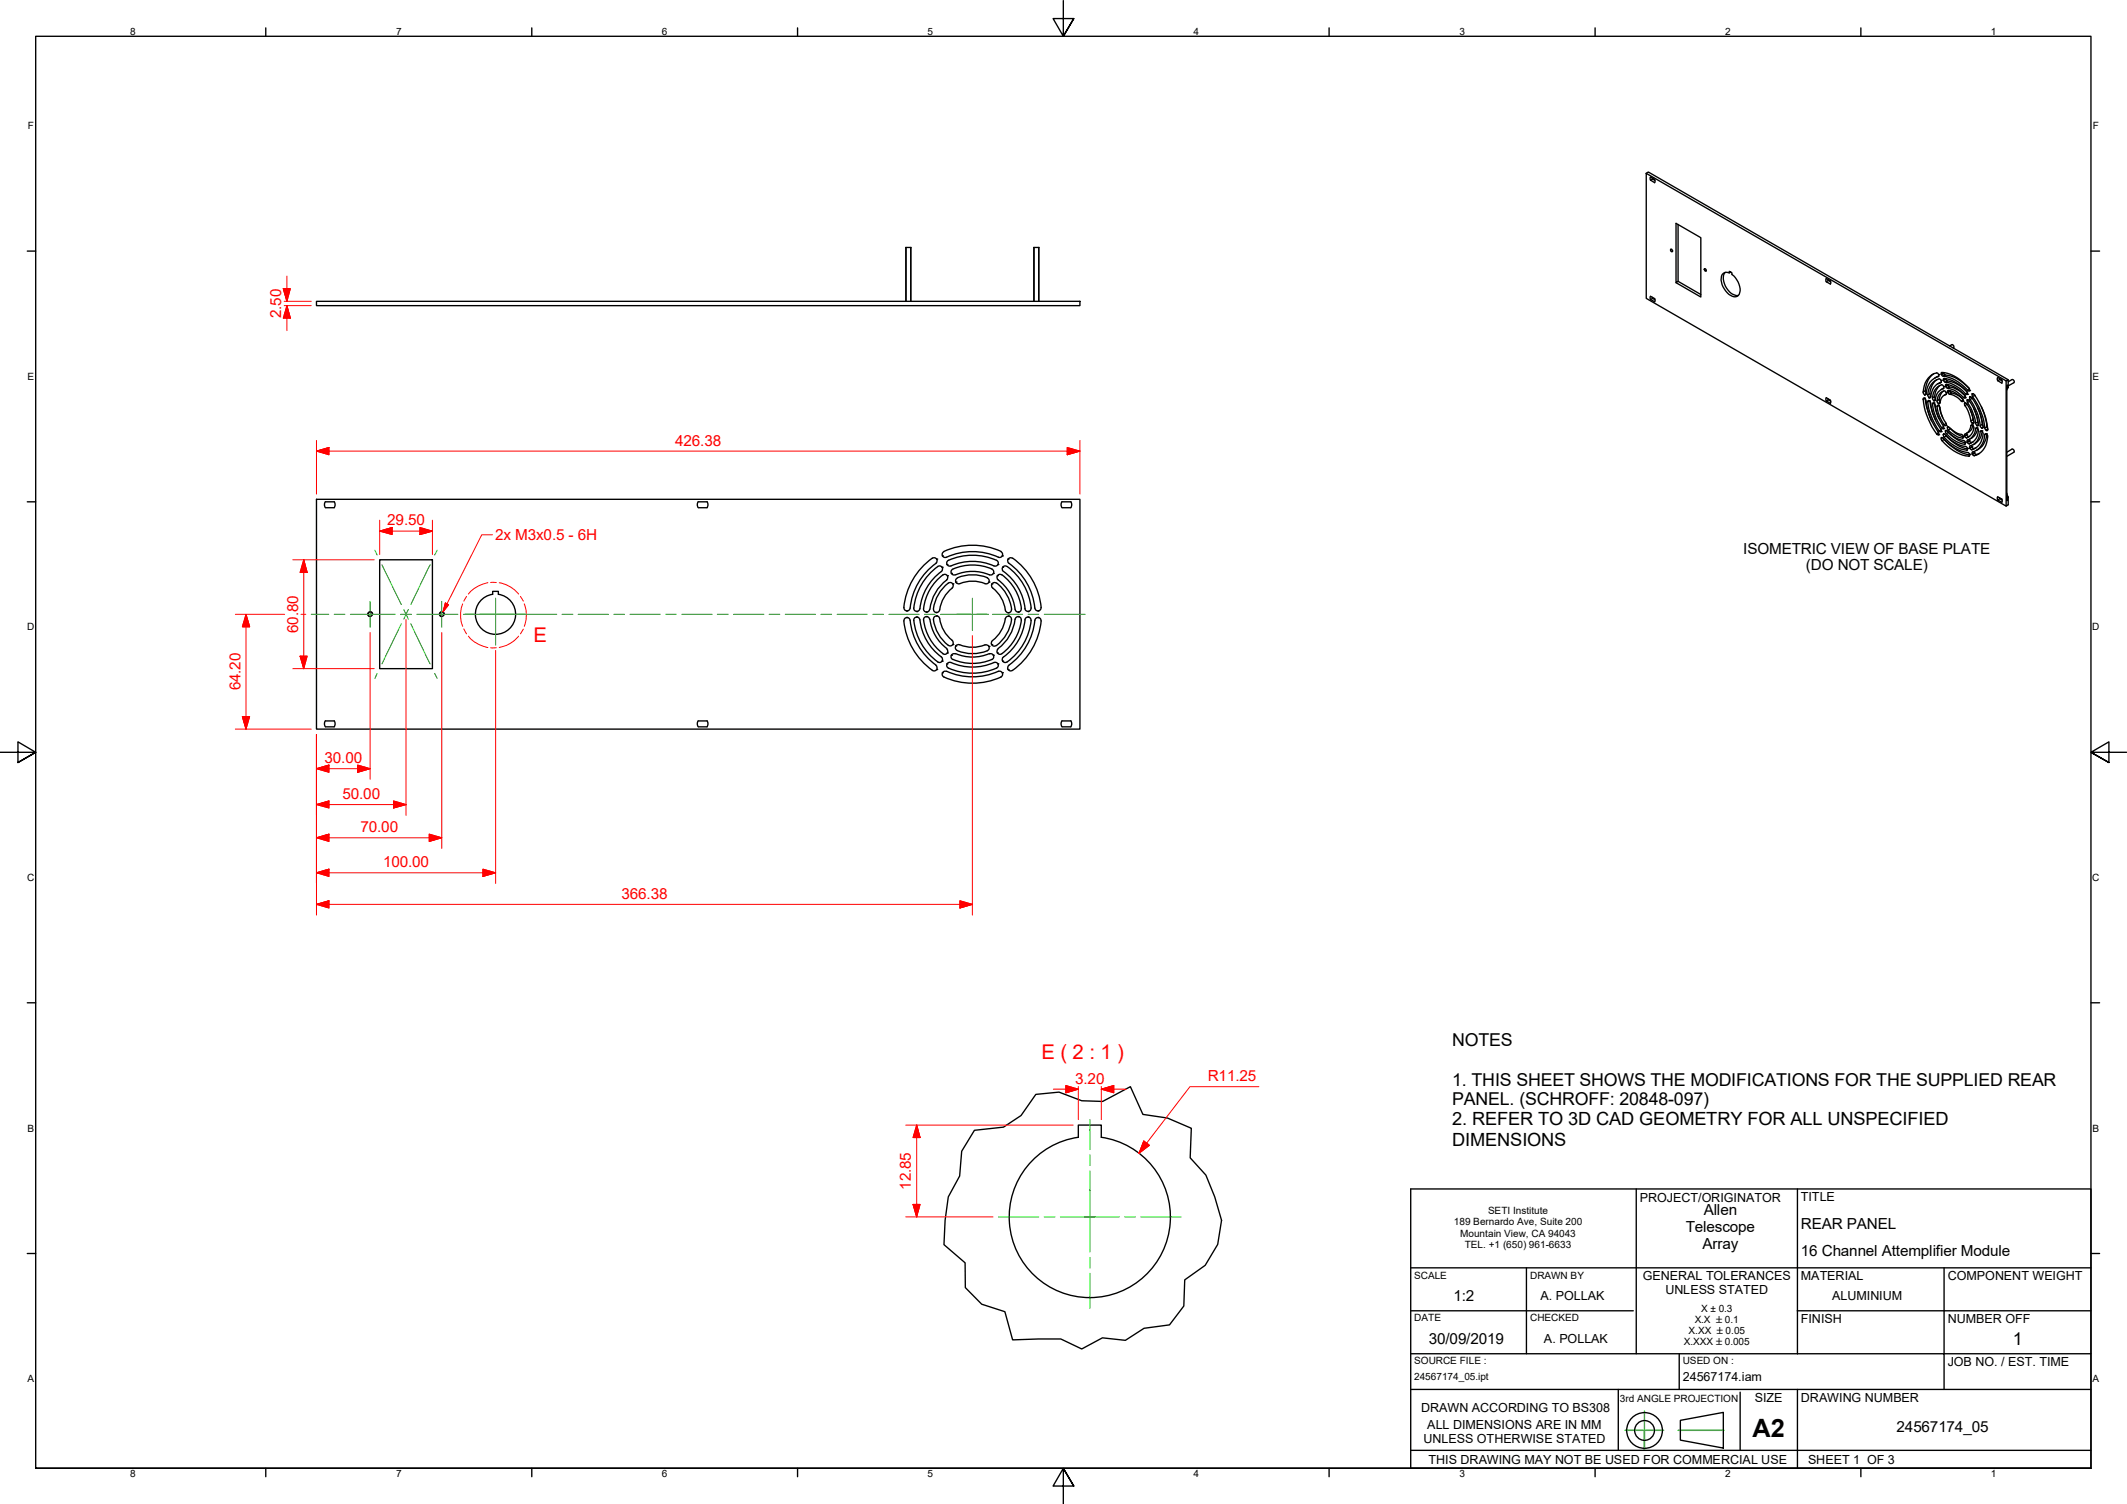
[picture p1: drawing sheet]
<svg xmlns="http://www.w3.org/2000/svg" width="594mm" height="420mm" viewBox="0 0 594 420" stroke-linecap="round" stroke-linejoin="round" font-family="sans-serif">
<!-- layer: Visible Edges(Design Office) -->
<g fill="none" stroke="#000" stroke-width=".38">
<path d="M459.8 48.4l100.5 58v35l-100.5-58zM459.8 48.4l.6-.4 100.5 58.1-.6 .3M461 49.4l1.2 .7v.9l-1.2-.7zM461 50.3l.6-.3 .6 .4M461.5 49.8l.1 .2M466.6 69.6h.3l.3 .4-.2 .3-.4-.3zM468.1 79l6.9 4v-16.6l-6.9-4v16.6l.6-.4 6.3 3.7M468.7 62.7v15.9M476.1 75.1l.4 .2v.5l-.3-.1zM481.8 76.1a4 4 0 0 0 .9 5 3.3 3.3 0 0 0 2.8 1.4M483.4 76l-.4 .2v-.4l.7 .4v.5a5.2 5.2 0 0 1 2.1 5.5 1.79 1.79 0 0 1-2.9 0 5 5 0 0 1-1.9-5.5 1.53 1.53 0 0 1 2-.5M510 78l.1-.2 1.1 .7v.9l-1.1-.7z"/>
<path d="M510.1 78.7l.6-.4 .6 .4M510.5 78.1l.2 .2M88.4 84.2h213.2v1.2h-213.2zM253 84.2v-15.1h1.4v15.1M288.7 84.2v-15.1h1.5v15.1M460.9 82.9l.1-.1 1.2 .6v.9l-1.2-.6zM461 83.7l.6-.3 .6 .3M461.5 83l.1 .4M544.5 96.6l.6-.3a.5 .5 0 0 1 .6 .3 .5 .5 0 0 1-.2 .6M510.1 111.1l1.1 .7v.9l-1.1-.7zM510.1 112l.6-.3 .6 .4M510.5 111.4l.2 .3"/>
<path d="M537.2 111.2h.3l.3 .3a21.2 21.2 0 0 0 3.7 9.6v.4h-.3a17.8 17.8 0 0 1-4-10.3zM537.7 111.4l.3 2.1 1.5 4.1M538.4 112.1l.3-.2 .4 .3a18.4 18.4 0 0 0 3.1 8l-.2 .4a10.4 10.4 0 0 1-2.9-5.3zM538.5 105.6a2.97 2.97 0 0 1 2.7-1.4l.3 .8a5.4 5.4 0 0 0-3.6 5.2l-.2 .1-.4-.2a5.3 5.3 0 0 1 1.2-4.5zM539.1 112.1l.6 3.1 .9 2.1M539.8 112.6h.3l.3 .3a15.8 15.8 0 0 0 2.5 6.5v.3l-.3 .1a12.3 12.3 0 0 1-2.8-7.2zM539.9 106.8l1.7-1a.65 .65 0 0 1 .5 .4 .65 .65 0 0 1-.1 .7 4.3 4.3 0 0 0-2.8 4.1l-.4 .1-.3-.4a4.5 4.5 0 0 1 1.4-3.9zM540.1 104.4a5.8 5.8 0 0 0-2.3 5.2l.2 .2M540.3 112.8l.3 1.7 1 2.4M540.8 108.5l1.5-1a.73 .73 0 0 1 .5 1.1 3.8 3.8 0 0 0-2.4 3.3l-.5-.2-.1-.5a4.2 4.2 0 0 1 1-2.7zM541 106.1a5.1 5.1 0 0 0-1.9 4.3l.1 .3M541.1 113.3l.6 .2a11.8 11.8 0 0 0 1.9 5l-.2 .4a7.7 7.7 0 0 1-2.4-5.3z"/>
<path d="M541.5 105l-1.2 .6M541.7 113.5l.3 1.5 .6 1.7M541.8 107.7a3.8 3.8 0 0 0-1.4 3.5l.2 .3M542 109.7a1.06 1.06 0 0 1 1.3-.4l.3 .7a3.2 3.2 0 0 0-1.9 2.8h-.3l-.4-.8a3.2 3.2 0 0 1 1-2.3zM542 119.8l.1 .1M542.2 104.2a8.9 8.9 0 0 1 6.9 3.3l.9 1.1 .2 .3-.4 .4a12.1 12.1 0 0 0-7.4-4.4zM542.2 106.7l-1 .5M542.7 104.1l.4 .5a10.8 10.8 0 0 1 6.9 4M542.8 109.3a2.48 2.48 0 0 0-.9 3M542.9 105.8a9.4 9.4 0 0 1 6.6 4v.4h-.2a11.4 11.4 0 0 0-6.2-3.6l-.4-.6zM542.9 108.4l-.7 .4M543.4 105.8l.2 .5a9.7 9.7 0 0 1 5.9 3.3"/>
<path d="M543.4 107.4a7.3 7.3 0 0 1 5.6 3.6l-.3 .2a9 9 0 0 0-5.1-2.9l-.2-.4zM543.6 110.1l-.5 .3M543.9 107.4l.3 .5a8.4 8.4 0 0 1 4.7 2.7M543.9 109.2l.2-.1a6.2 6.2 0 0 1 4.3 2.8l-.3 .3a8.5 8.5 0 0 0-3.9-2.2zM543.9 119.3l.2-.1a8.5 8.5 0 0 0 4 2.3l.3 .6-.1 .3a6 6 0 0 1-4.4-2.9zM544.5 109.1l.3 .5a6.4 6.4 0 0 1 3.5 2M544.6 119.5a7.5 7.5 0 0 0 3.8 2.5M548.7 112.6h.3a8.6 8.6 0 0 1 2.2 5.7l-.5-.2a15.8 15.8 0 0 0-2-5.2zM549.5 111.7h.2a11.9 11.9 0 0 1 2.8 7.2h-.3l-.3-.3a18.7 18.7 0 0 0-2.5-6.5zM550.2 110.9l.1-.1a10.4 10.4 0 0 1 3 5.4l.6 3-.2 .4-.5-.3a18.4 18.4 0 0 0-3.1-8.1zM550.3 114.5l.9 3.2M550.5 118.8l.4-.1 .3 .4a2.81 2.81 0 0 1-2.1 3.2l-.3-.3-.1-.6a3.1 3.1 0 0 0 1.8-2.6z"/>
<path d="M550.8 111.2l.1 .1M550.9 110h.2a17.8 17.8 0 0 1 4 10.2h-.3l-.3-.3a19.2 19.2 0 0 0-3.6-9.3zM551.1 118.9l-.6 1.3-1.3 .9M551.3 114.2l1.3 4.1M551.5 110.3l.1 .3M551.8 119.6l.3-.1 .3 .2a3.5 3.5 0 0 1-2.5 4.3l-.4-.3-.1-.6a4 4 0 0 0 2.4-3.5zM552.3 113.9l.8 1.8 .7 3.3M552.3 119.7a3.6 3.6 0 0 1-2.1 3M553.4 113.6a21.1 21.1 0 0 1 1.7 5.9l.1 .2M558 105.5l1.1 .6v.9l-1.1-.7zM558 106.3l.5-.3 .7 .4M558.5 105.8v.2"/>
<path d="M560.9 106.7l1.1-.7 .3 .1 .3 .5-.1 .3-1.6 .9M560.9 106.1v2.1l-.2 .1v-.8l-.2 .2v32.2l.4-1v2.1l-.6 .4M560.9 108.2l-.4 .7M88.4 139.5h213.2v64.2h-213.2zM541.3 120.6l.1 .2M542.3 122.3h.1a14.3 14.3 0 0 0 6.4 4l.8 .1a.58 .58 0 0 1 .5 .4 .58 .58 0 0 1-.2 .6 11.2 11.2 0 0 1-7.7-4.9zM542.8 121.3h.3a11.4 11.4 0 0 0 6.2 3.6l.2 .7a8.6 8.6 0 0 1-6.6-3.6zM542.9 122.5a13 13 0 0 0 7.3 4.6M543.4 120.4l.2-.2a9 9 0 0 0 5.1 3l.3 .5-.2 .4a8.1 8.1 0 0 1-5.4-3.3zM543.4 121.6a11.2 11.2 0 0 0 6.1 3.8M544 120.6a9.9 9.9 0 0 0 5 3.1M549.3 121.1l.2 .7 .6 .1"/>
<path d="M550 122.8l.3 .7h.8M550.7 124.4l.5 .9 .7-.2M551.4 126.2l.3 .7a.85 .85 0 0 0 1.1-.2M553.1 120.4l.2-.1 .4 .3a4 4 0 0 1-1.3 4l-1.7 1a.7 .7 0 0 1-.5-1 4.1 4.1 0 0 0 2.9-4.2zM553.7 120.5l-.2 .8a4.2 4.2 0 0 1-2.4 2.9M554.4 121.3l.3-.2 .3 .3a5.3 5.3 0 0 1-1.7 4.9l-.6 .5a1.51 1.51 0 0 1-1.6 .4l-.3-.7a5.4 5.4 0 0 0 3.6-5.2zM554.9 121.3a5.1 5.1 0 0 1-2.9 4.5M558 138.8l1.1 .6v.9l-1.1-.6zM558 139.7l.5-.4 .7 .4M558.5 139v.3M560.5 126.3l1.5-.8h.3l.3 .6-.1 .2-2 1.2M560.5 137.8l.4 1.1"/>
<path d="M560.5 139.4l.2 .3M90.9 140.1l-.3 .7 .3 1M90.9 140.2h2.4M93.3 140.1l.3 1.1-.3 .6h-2.4M106 156.4h14.8v30.4h-14.8zM195 140.1l-.2 .7 .2 1M195.1 140.2h2.4M197.5 140.1l.2 1.1-.2 .6h-2.4M260.4 156a.86 .86 0 0 1 1.2 .2 .86 .86 0 0 1-.2 1.2M260.4 155.9a19.3 19.3 0 0 0-8 13.8M261.4 157.4a17.5 17.5 0 0 0-7.2 12.5M261.9 158.3a.86 .86 0 0 1 1.2 .1 .86 .86 0 0 1-.2 1.2"/>
<path d="M261.9 158.3a16.5 16.5 0 0 0-6.7 11.6M262.9 159.6a14.8 14.8 0 0 0-6 10.4M263.6 154.1a.86 .86 0 0 0-.4 1.2 .86 .86 0 0 0 1.2 .4 17.5 17.5 0 0 1 14.5 0M263.6 154a19.3 19.3 0 0 1 16 0M264.7 156.6a15.9 15.9 0 0 1 14 .2 .87 .87 0 0 1-.1 1 .87 .87 0 0 1-1 .3 15.2 15.2 0 0 0-12.3 .1 .86 .86 0 0 1-.8-.6 .86 .86 0 0 1 .2-1zM266.1 159a.86 .86 0 0 0-.4 1.1 .86 .86 0 0 0 1.1 .5M266.2 159a12.9 12.9 0 0 1 11.2 .3 .86 .86 0 0 1 0 1 .86 .86 0 0 1-1 .3M279.5 154.1a.86 .86 0 0 1 .5 1.1 .86 .86 0 0 1-1.2 .5M281.3 158.3a.85 .85 0 0 0-1.2 .2 .85 .85 0 0 0 .2 1.2 14.9 14.9 0 0 1 6.1 10.6 .86 .86 0 0 0 1 .5 .86 .86 0 0 0 .6-1M281.3 158.3a16.5 16.5 0 0 1 6.7 11.6M282.8 156a.85 .85 0 0 0-1.2 .2 .85 .85 0 0 0 .2 1.2 17.5 17.5 0 0 1 7.2 12.5M282.8 155.9a19.3 19.3 0 0 1 8 13.8"/>
<path d="M296.6 140.1l-.2 .7 .2 1M296.7 140.2h2.4M299.1 140.1l.2 1.1-.2 .6h-2.4M139.2 166a5.6 5.6 0 0 1 4 8.6 5.6 5.6 0 0 1-9.5 0 5.6 5.6 0 0 1 3.9-8.6v-.8h1.6v.8M252.4 173.5a18.7 18.7 0 0 0 8.4 13.9 .86 .86 0 0 0 .9-.5 .86 .86 0 0 0-.3-1M252.5 169.7a.86 .86 0 0 0 .8 1 .86 .86 0 0 0 .9-.8M254.2 173.3a.86 .86 0 0 0-.9-.8 .86 .86 0 0 0-.8 .9M254.2 173.3a17.5 17.5 0 0 0 7.2 12.5M255.2 169.8a.86 .86 0 0 0 .8 1 .86 .86 0 0 0 .9-.8M256.9 173.1a.85 .85 0 0 0-.9-.7 .85 .85 0 0 0-.8 .9 15.9 15.9 0 0 0 7.1 11.8 .86 .86 0 0 0 .9-.6 .86 .86 0 0 0-.3-1M256.9 173.1a14.8 14.8 0 0 0 6 10.4M257.9 170a.86 .86 0 0 0 .8 1 .86 .86 0 0 0 .9-.8"/>
<path d="M258 173.2a13.3 13.3 0 0 0 5.8 9.6 .86 .86 0 0 0 .9-.6 .86 .86 0 0 0-.3-.9M259.6 173a.86 .86 0 0 0-.9-.7 .86 .86 0 0 0-.8 .9M259.7 173a12 12 0 0 0 4.8 8.2M260.7 170.1a.86 .86 0 0 0 .8 1 .86 .86 0 0 0 .9-.7M262.4 172.8a.88 .88 0 0 0-.9-.7 .88 .88 0 0 0-.8 .9 10.2 10.2 0 0 0 4.6 7.4 .86 .86 0 0 0 .9-.5 .86 .86 0 0 0-.3-1M262.5 172.8a9.2 9.2 0 0 0 3.5 6.1M264.4 162a.87 .87 0 0 0 .2-1.2 .87 .87 0 0 0-1.2-.2 13.7 13.7 0 0 0-5.4 9.4M264.5 162a12 12 0 0 0-4.8 8.2M265.9 164.3a.86 .86 0 0 0 .2-1.2 .86 .86 0 0 0-1.2-.2 10.8 10.8 0 0 0-4.2 7.2M266 164.3a9.2 9.2 0 0 0-3.5 6M266.9 160.6a12 12 0 0 1 9.5 0M267.4 161.5a.86 .86 0 0 0-.4 1.1 .86 .86 0 0 0 1.1 .4"/>
<path d="M267.5 161.4a11 11 0 0 1 8.3 0M275.8 161.5a.86 .86 0 0 1 .4 1.1 .86 .86 0 0 1-1.1 .4 9.1 9.1 0 0 0-7 0M277.3 164.3a9.2 9.2 0 0 1 3.5 6.1M278.3 162.9a.86 .86 0 0 0-1.2 .2 .86 .86 0 0 0 .2 1.2M278.4 162.9a11 11 0 0 1 4.1 7.3M278.8 162a12 12 0 0 1 4.7 8.2M279.8 160.6a.86 .86 0 0 0-1.2 .2 .86 .86 0 0 0 .2 1.2M279.8 160.6a13.7 13.7 0 0 1 5.5 9.4M280.8 172.8a9.7 9.7 0 0 1-3.8 6.4 .86 .86 0 0 0 .1 1.1 .86 .86 0 0 0 1.1 0M280.8 172.9a.87 .87 0 0 1 1-.8 .87 .87 0 0 1 .7 1 11 11 0 0 1-4.2 7.2M282.5 170.2a.86 .86 0 0 1-.7 1 .86 .86 0 0 1-1-.8M283.5 173a12 12 0 0 1-4.7 8.2"/>
<path d="M283.5 173a.86 .86 0 0 1 1-.7 .86 .86 0 0 1 .7 .9M285.2 170a.86 .86 0 0 1-.7 1 .86 .86 0 0 1-1-.8M285.3 173.2a13.7 13.7 0 0 1-5.5 9.4M288 173.3a.84 .84 0 0 0-.8-.9 .84 .84 0 0 0-.9 .7 15 15 0 0 1-6.3 10.7 .86 .86 0 0 0 .2 1.1 .86 .86 0 0 0 1.1 0M288 173.3a16.5 16.5 0 0 1-6.7 11.6M289 173.3a17.5 17.5 0 0 1-7.2 12.5M289.1 173.3a.86 .86 0 0 1 .9-.8 .86 .86 0 0 1 .8 .9M290.8 169.7a.86 .86 0 0 1-.8 1 .86 .86 0 0 1-.9-.8M290.8 173.5a18.6 18.6 0 0 1-8.4 13.9 .86 .86 0 0 1-.9-.5 .86 .86 0 0 1 .3-1M264.4 187.6a.86 .86 0 0 0-1.2 .4 .86 .86 0 0 0 .4 1.1 19.3 19.3 0 0 0 16 0M264.4 187.5a17.5 17.5 0 0 0 14.5 0M264.7 185.2l.6-.2a15.7 15.7 0 0 0 12.6 0 .85 .85 0 0 1 .9 .7 .85 .85 0 0 1-.5 .9 15.9 15.9 0 0 1-13.7-.2l-.2-.7z"/>
<path d="M266.2 184.2a13.7 13.7 0 0 0 10.9 0M266.8 182.7a.86 .86 0 0 0-1.1 .4 .86 .86 0 0 0 .4 1.1M266.9 182.6a12 12 0 0 0 9.4 0M267.4 181.8a11 11 0 0 0 8.4 0M268 180.1a.86 .86 0 0 0-1.1 .5 .86 .86 0 0 0 .5 1.1M268.1 180.1a9.2 9.2 0 0 0 7 0M275.1 180.2a.86 .86 0 0 1 1.1 .5 .86 .86 0 0 1-.4 1.1M276.4 182.7a.86 .86 0 0 1 1.1 .4 .86 .86 0 0 1-.5 1.1M278.8 181.3a.86 .86 0 0 0-.2 1.2 .86 .86 0 0 0 1.2 .1M278.8 187.6a.86 .86 0 0 1 1.2 .4 .86 .86 0 0 1-.5 1.1M90.9 201.4l-.3 .6 .3 1M90.9 201.4h2.4l.3 .6-.3 1-2.4 .1"/>
<path d="M195 201.4l-.2 .6 .2 1M195.1 201.4h2.4l.2 .6-.2 1-2.4 .1M296.6 201.4l-.2 .6 .2 1M296.7 201.4h2.4l.2 .6-.2 1-2.4 .1M288.6 323.9a22.2 22.2 0 0 1 12.6-6.2v-3.4h6.4v3.4a22.5 22.5 0 0 1 17.8 30.3 22.5 22.5 0 0 1-33.3 10.9 22.5 22.5 0 0 1-3.5-35z"/>
<circle cx="103.4" cy="171.6" r=".6"/>
<circle cx="123.4" cy="171.6" r=".6"/>
</g>
<g fill="#000">
<circle cx="537.5" cy="111.2" r=".19"/>
<circle cx="537.5" cy="110.3" r=".19"/>
<circle cx="538.8" cy="111.9" r=".19"/>
<circle cx="538.8" cy="111.1" r=".19"/>
<circle cx="540.1" cy="112.6" r=".19"/>
<circle cx="540.1" cy="111.9" r=".19"/>
<circle cx="541.4" cy="112.8" r=".19"/>
<circle cx="541.4" cy="113.3" r=".19"/>
<circle cx="541.5" cy="104.6" r=".19"/>
<circle cx="542.2" cy="106.3" r=".19"/>
<circle cx="542.2" cy="104.6" r=".19"/>
<circle cx="542.8" cy="104.2" r=".19"/>
<circle cx="542.9" cy="108" r=".19"/>
<circle cx="542.9" cy="119.7" r=".19"/>
<circle cx="543.4" cy="107.9" r=".19"/>
<circle cx="543.4" cy="105.9" r=".19"/>
<circle cx="543.6" cy="118.9" r=".19"/>
<circle cx="543.6" cy="109.6" r=".19"/>
<circle cx="543.9" cy="119.3" r=".19"/>
<circle cx="544" cy="109.6" r=".19"/>
<circle cx="544" cy="107.6" r=".19"/>
<circle cx="544.6" cy="109.3" r=".19"/>
<circle cx="548.3" cy="112.1" r=".19"/>
<circle cx="548.7" cy="112.6" r=".19"/>
<circle cx="548.9" cy="111.1" r=".19"/>
<circle cx="549.5" cy="111.7" r=".19"/>
<circle cx="549.5" cy="110.2" r=".19"/>
<circle cx="550.1" cy="109.1" r=".19"/>
<circle cx="550.2" cy="110.9" r=".19"/>
<circle cx="550.9" cy="111.3" r=".19"/>
<circle cx="550.9" cy="118.2" r=".19"/>
<circle cx="550.9" cy="110" r=".19"/>
<circle cx="550.9" cy="118.7" r=".19"/>
<circle cx="552.2" cy="119.5" r=".19"/>
<circle cx="552.2" cy="118.9" r=".19"/>
<circle cx="553.5" cy="119.5" r=".19"/>
<circle cx="541.5" cy="121.5" r=".19"/>
<circle cx="542.2" cy="120.6" r=".19"/>
<circle cx="542.2" cy="122.3" r=".19"/>
<circle cx="542.8" cy="121.3" r=".19"/>
<circle cx="543.4" cy="120.4" r=".19"/>
<circle cx="548.3" cy="121.9" r=".19"/>
<circle cx="548.7" cy="121.8" r=".19"/>
<circle cx="548.9" cy="123.5" r=".19"/>
<circle cx="549.3" cy="121.5" r=".19"/>
<circle cx="549.5" cy="123.5" r=".19"/>
<circle cx="549.5" cy="125.3" r=".19"/>
<circle cx="550" cy="123.2" r=".19"/>
<circle cx="550.1" cy="126.9" r=".19"/>
<circle cx="550.2" cy="125.2" r=".19"/>
<circle cx="550.7" cy="124.8" r=".19"/>
<circle cx="550.9" cy="126.9" r=".19"/>
<circle cx="551.4" cy="126.5" r=".19"/>
<circle cx="553.5" cy="120.4" r=".19"/>
<circle cx="554.8" cy="120.2" r=".19"/>
<circle cx="554.8" cy="121.2" r=".19"/>
<circle cx="261.6" cy="156.2" r=".19"/>
<circle cx="263.1" cy="158.5" r=".19"/>
<circle cx="263.2" cy="155.3" r=".19"/>
<circle cx="264.5" cy="157.7" r=".19"/>
<circle cx="278.7" cy="157.7" r=".19"/>
<circle cx="280" cy="155.3" r=".19"/>
<circle cx="280" cy="158.5" r=".19"/>
<circle cx="281.6" cy="156.2" r=".19"/>
<circle cx="253.2" cy="170.7" r=".19"/>
<circle cx="253.2" cy="172.5" r=".19"/>
<circle cx="256" cy="172.4" r=".19"/>
<circle cx="256" cy="170.9" r=".19"/>
<circle cx="258.8" cy="172.3" r=".19"/>
<circle cx="258.8" cy="171" r=".19"/>
<circle cx="261.5" cy="171.1" r=".19"/>
<circle cx="261.6" cy="172.1" r=".19"/>
<circle cx="264.6" cy="160.8" r=".19"/>
<circle cx="265.7" cy="160.2" r=".19"/>
<circle cx="266.1" cy="163.1" r=".19"/>
<circle cx="267" cy="162.6" r=".19"/>
<circle cx="276.2" cy="162.6" r=".19"/>
<circle cx="277.1" cy="163.1" r=".19"/>
<circle cx="277.4" cy="160.2" r=".19"/>
<circle cx="278.6" cy="160.8" r=".19"/>
<circle cx="281.6" cy="171.2" r=".19"/>
<circle cx="281.7" cy="172.1" r=".19"/>
<circle cx="284.4" cy="172.3" r=".19"/>
<circle cx="284.4" cy="171" r=".19"/>
<circle cx="287.1" cy="170.9" r=".19"/>
<circle cx="287.1" cy="172.4" r=".19"/>
<circle cx="289.9" cy="170.7" r=".19"/>
<circle cx="289.9" cy="172.5" r=".19"/>
<circle cx="261.6" cy="187" r=".19"/>
<circle cx="263.1" cy="184.7" r=".19"/>
<circle cx="263.2" cy="187.9" r=".19"/>
<circle cx="264.5" cy="185.5" r=".19"/>
<circle cx="264.6" cy="182.4" r=".19"/>
<circle cx="265.7" cy="183" r=".19"/>
<circle cx="266.1" cy="180.1" r=".19"/>
<circle cx="267" cy="180.4" r=".19"/>
<circle cx="276.2" cy="180.6" r=".19"/>
<circle cx="277" cy="180.1" r=".19"/>
<circle cx="277.4" cy="183" r=".19"/>
<circle cx="278.6" cy="182.4" r=".19"/>
<circle cx="278.7" cy="185.5" r=".19"/>
<circle cx="280" cy="187.9" r=".19"/>
<circle cx="280" cy="184.7" r=".19"/>
<circle cx="281.6" cy="187" r=".19"/>
</g>
<!-- layer: Threads(Design Office) -->
<path d="M253.1 69.1v15.1M254.3 69.1v15.1M288.9 69.1v15.1M290.1 69.1v15.1M104.1 171.7a.73 .73 0 0 0-.6-.8 .73 .73 0 0 0-.8 .6 .73 .73 0 0 0 .6 .8M124.1 171.7a.73 .73 0 0 0-.6-.8 .73 .73 0 0 0-.8 .6 .73 .73 0 0 0 .6 .8" fill="none" stroke="#000" stroke-width=".28"/>
<!-- layer: Visible Tangent Edges(Design Office) -->
<g fill="none" stroke="#000" stroke-width=".38">
<path d="M537.6 111.3l-.5 .2M537.7 109.2l-.6 .3M538 110l-.5 .3M538.8 111.1l.4-.3-.4 .3M538.9 111.9l-.5 .3M539 110l-.6 .3M540.2 112.6l-.4 .3M540.3 110.8l-.5 .4M540.6 111.7l-.5 .2M541.5 105.1l-.2 .1M541.5 113.3l-.5 .3M541.6 111.6l-.6 .4"/>
<path d="M541.8 112.5l-.4 .3M542.2 106.8l-.2 .1M542.8 106.2l.6-.3-.6 .4M542.8 104.2l-.6 .4M542.9 119.2l-.6 .3M542.9 108.5l-.1 .1M543.3 104.8l-.6 .3M543.6 118.3l-.6 .4M543.6 110.2h-.1M543.9 106.4l-.6 .4M544 107.6l-.6 .3M544.1 119.2l-.2 .1"/>
<path d="M544.5 108.1l-.6 .3M544.6 109.3l-.6 .3M544.8 119.7l-.7 .4M545.1 109.8l-.6 .4M548.3 111.7l-.5 .4M548.8 112.6h-.1M549 110.7l-.6 .3M549.4 112.9l-.6 .4M549.5 109.7l-.5 .3M549.6 111.7h-.1M550.1 112.1l-.6 .3M550.1 108.8l-.5 .2"/>
<path d="M550.3 110.8l-.1 .1M550.8 118.7l-.3 .2M550.9 111.3l-.7 .3M551 110h-.1M551.1 117.3l-.6 .3M551.3 118l-.4 .2M551.6 110.4l-.7 .4M552.1 119.5l-.3 .2M552.4 117.9l-.6 .3M552.6 118.7l-.4 .2M553.7 118.5l-.6 .4M553.9 119.4l-.4 .1"/>
<path d="M554.9 119.2l-.5 .3M560.7 108.3l-.2 .2M560.8 108.3l-.3 .3M541.5 120.9l-.6 .3M542.2 120.1l-.6 .3M542.2 122.3l.2-.1-.2 .1M542.8 121.3h.2h-.2M543 122.8l-.6 .3M543.6 120.2l-.2 .2M543.6 121.8l-.6 .4M544.2 120.8l-.6 .3M548.3 122.3l-.2 .1"/>
<path d="M549 124l-.3 .1M549.3 121.5l-.6 .3M549.5 125.6l-.2 .2M549.9 122l-.6 .3M550 123.2l-.5 .3M550.1 127.4h-.2M550.6 123.6l-.6 .4M550.7 124.8l-.5 .4M551.3 125.3l-.6 .3M551.4 126.5l-.5 .4M552 127l-.6 .3M553.5 120.4l-.4 .2"/>
<path d="M554.7 121.2l-.3 .2M554.8 120.2l.4-.2-.4 .2M560.5 138.3l.3 .6M560.5 138.5l.2 .5"/>
</g>
<!-- layer: Break Lines(Design Office) -->
<path d="M272.2 315.8l8.1-.9 4.9-3.3 4.1-5.9 6.5-.6 6.3 2.4 5.9 .2 7.7-4.1 3.5 7.7 6.9 1 6.6 2.9-.3 8.2 4.4 4.9 2.5 6.1 1.9 6.5-1.1 6.7-3.5 5.9-5.7 4-.3 7.3-4 5.3-7.1 1-5.2 3.3-6.4-.7-5.8 3.2-5.8-2.8-13.5 .2-2.1-7.9-6.5-2.1-4.6-4.6v-6.9l-5.9-5.1 .3-6.8 .9-6.5 3.1-5.9 .6-6.9z" fill="none" stroke="#000" stroke-width=".38"/>
<!-- layer: Detail Circle Lines(Design Office) -->
<path d="M129.2 168.7a8.6 8.6 0 0 0 0 6.3M129.5 175.7l.8 1.4M130.3 166.6l-.8 1.3M130.8 177.7a9.3 9.3 0 0 0 5.5 3.2M136.3 162.8h-.2a9.6 9.6 0 0 0-5.3 3.2M137 162.7h1.6M139.4 162.8a8.8 8.8 0 0 1 5.4 3.2M144.8 177.7a8.8 8.8 0 0 1-5.4 3.2M145.4 166.6l.8 1.3M146.2 175.7l-.8 1.4M146.4 168.7a8.9 8.9 0 0 1 0 6.3M137 181h1.6" fill="none" stroke="#f00" stroke-width=".28"/>
<!-- layer: Sketch Geometry(Design Office) -->
<g fill="none" stroke="#000" stroke-width=".38">
<path d="M74.2 7.8v2.3M148.5 7.8v2.3M222.8 7.8v2.3M297 .2v9.9l-2.9-4.9h5.8l-2.9 4.9 2.9-4.9M371.2 7.8v2.3M445.5 7.8v2.3M519.7 7.8v2.3M7.6 70.1h2.4M584 70.1h2.4M7.6 140.2h2.4M584 140.2h2.4M0 210.2h10l-5-3v5.8l5-2.8-5 2.8"/>
<path d="M594 210.2h-10l5-3v5.8l-5-2.8 5 2.8M7.6 280.1h2.4M584 280.1h2.4M394 332.1h190v78.1h-190zM457 332.1v46.1M502 332.1v46.1M7.6 350.2h2.4M394 354.2h190M426.3 354.2v24M543 354.2v24h41M584 350.2h2.4M394 366.2h62.2"/>
<path d="M394 378.2h108M469 378.2v10M502 366.2h82M502 378.2h41v10M394 388.2h190M452 388.2v17M459.3 399.6v5.3M469.3 396.8l12-2.2v9.9l-12-2.2zM486 388.9v16.3M502 388.2v22M10 410.2v-400.1h574v400.1h-574h574M74.2 410.2v2.3"/>
<path d="M148.5 410.2v2.3M222.8 410.2v2.3M299.9 415.1l-2.9-4.9 2.9 4.9h-5.8l2.9-4.9v10M371.2 410.2v2.3M394 405.2h190M445.5 410.2v2.3M519.7 410.2v2.3"/>
<circle cx="459.3" cy="399.6" r="5"/>
<circle cx="459.3" cy="399.6" r="2.76"/>
</g>
<path d="M453.8 399.6h10.9M459.3 394.2v10.7M468.7 399.6h12.8" fill="none" stroke="#0f0" stroke-width=".38"/>
<!-- layer: Center Mark(Design Office) -->
<path d="M103.4 168v7.2M123.4 168v7.2M138.4 167.1v13.2M267.1 171.6h9M271.6 167.1v9M278.9 340h11.2M291.7 340h2.9M296.2 340h8.2h-1.5M305.9 340h-1.5h8.2M314.1 340h3M318.6 340h11.3" fill="none" stroke="#00b000" stroke-width=".28"/>
<!-- layer: Centerline(Design Office) -->
<g fill="none" stroke="#00b000" stroke-width=".28">
<path d="M104.7 153.7l.6 1.3M106.7 157.8l5.4 11.1M120.1 157.8l-5.4 11.1M122.1 153.7l-.7 1.3M86.9 171.6h4.9M93.3 171.6h3M97.9 171.6h12.5M111.9 171.6h3M112.1 174.3l-5.4 11.2M112.8 170.3l1.2 2.7M114 170.3l-1.2 2.7M114.7 174.3l5.4 11.2"/>
<path d="M116.4 171.6h11.5M129.4 171.6h26.1M157 171.6h3M161.5 171.6h8.4M171.4 171.6h3M176 171.6h8.4M185.9 171.6h3M190.4 171.6h8.5M200.3 171.6h3.1M204.9 171.6h8.5M214.8 171.6h3M219.3 171.6h8.5"/>
<path d="M229.3 171.6h3M233.8 171.6h8.5M243.8 171.6h3M248.3 171.6h8.4M258.2 171.6h3M262.7 171.6h8.4M272.7 171.6h3M277.2 171.6h8.4M287.1 171.6h3M291.7 171.6h11.4M105.3 188.1l-.6 1.4M121.4 188.1l.7 1.4"/>
<path d="M304.4 312.8v8.4M304.4 322.6v3M304.4 327.1v22.6M304.4 351.3v2.9M304.4 355.7v9.8"/>
</g>
<!-- layer: Dimensions(Design Office) -->
<g fill="none" stroke="#f00" stroke-width=".28">
<path d="M80.1 77.1v7.1M79.1 80.6h2l-1 3.6zM79.4 85.4h7.5M79.4 84.2h7.5M80.1 85.4l1 3.5h-2zM80.1 85.4v7M88.4 126l3.5-1v2zM88.4 123v15M88.4 126h213.2M298.1 125l3.5 1-3.5 1zM301.6 123v15M81.8 156.4h22.7"/>
<path d="M84.8 156.4l1 3.5h-2zM84.8 156.4v30.4M106 148.4l3.5-1v1.9zM106 148.4h14.8M106 145.3v9.6M117.3 147.4l3.5 1-3.5 .9zM120.8 145.3v9.6M65.7 171.6h13.8M68.7 171.6l1 3.5h-2zM68.7 171.6v32.1M84.1 171.6h1.3M103.4 176.7v41"/>
<path d="M113.4 173.1v54.7M123.4 176.7v60.3M271.6 177.6v78M81.8 186.8h22.7M83.8 183.3h2l-1 3.5zM138.4 181.7v65.1M65.7 203.7h21.2M67.7 200.2h2l-1 3.5zM88.4 214.7l3.5-1v2.1zM88.4 214.7h15M88.4 205.2v50.4M99.9 213.7l3.5 1-3.5 1.1z"/>
<path d="M88.4 224.8l3.5-1v1.9zM88.4 234l3.5-1v2.1zM88.4 224.8h25M88.4 234h35M109.9 223.8l3.5 1-3.5 .9zM119.9 233l3.5 1-3.5 1.1zM88.4 243.8l3.5-1v2zM88.4 252.6l3.5-1v2.1zM88.4 243.8h50M88.4 252.6h183.2M134.9 242.8l3.5 1-3.5 1zM268.1 251.6l3.5 1-3.5 1.1z"/>
<path d="M253 314.3h46.7M256 314.3l1 3.5h-2zM256 314.3v25.7M294.2 304.3h7M297.7 303.3l3.5 1-3.5 1zM301.2 303.5v9.3M307.6 304.3l3.5-1v2zM307.6 304.3h7M307.6 303.5v9.3M319.5 318.7l1.6 1.3-3 2.2zM351.6 303.6h-19.2l-14.3 18.6M253 340h24.4"/>
<path d="M255 336.5h2l-1 3.5z"/>
</g>
<g fill="#f00" stroke="#f00" stroke-width=".28">
<path d="M67.7 200.2l1 3.5z"/>
<path d="M67.7 200.2h2l-1 3.5z"/>
<path d="M68.7 171.6l1 3.5z"/>
<path d="M68.7 171.6l1 3.5h-2z"/>
<path d="M83.8 183.3l1 3.5z"/>
<path d="M83.8 183.3h2l-1 3.5z"/>
<path d="M84.8 156.4l1 3.5z"/>
<path d="M84.8 156.4l1 3.5h-2z"/>
<path d="M106 148.4l3.5-1z"/>
<path d="M106 148.4l3.5-1v1.9z"/>
<path d="M117.3 149.3l3.5-.9z"/>
<path d="M117.3 147.4l3.5 1-3.5 .9z"/>
<path d="M88.4 214.7l3.5-1z"/>
<path d="M88.4 214.7l3.5-1v2.1z"/>
<path d="M99.9 215.8l3.5-1.1z"/>
<path d="M99.9 213.7l3.5 1-3.5 1.1z"/>
<path d="M88.4 224.8l3.5-1z"/>
<path d="M88.4 224.8l3.5-1v1.9z"/>
<path d="M109.9 225.7l3.5-.9z"/>
<path d="M109.9 223.8l3.5 1-3.5 .9z"/>
<path d="M88.4 234l3.5-1z"/>
<path d="M88.4 234l3.5-1v2.1z"/>
<path d="M119.9 235.1l3.5-1.1z"/>
<path d="M119.9 233l3.5 1-3.5 1.1z"/>
<path d="M88.4 243.8l3.5-1z"/>
<path d="M88.4 243.8l3.5-1v2z"/>
<path d="M134.9 244.8l3.5-1z"/>
<path d="M134.9 242.8l3.5 1-3.5 1z"/>
<path d="M297.7 305.3l3.5-1z"/>
<path d="M297.7 303.3l3.5 1-3.5 1z"/>
<path d="M307.6 304.3l3.5-1z"/>
<path d="M307.6 304.3l3.5-1v2z"/>
<path d="M319.5 318.7l-1.4 3.5z"/>
<path d="M319.5 318.7l1.6 1.3-3 2.2z"/>
<path d="M255 336.5l1 3.5z"/>
<path d="M255 336.5h2l-1 3.5z"/>
<path d="M256 314.3l1 3.5z"/>
<path d="M256 314.3l1 3.5h-2z"/>
<path d="M80.1 85.4l1 3.5z"/>
<path d="M80.1 85.4l1 3.5h-2z"/>
<path d="M79.1 80.6l1 3.6z"/>
<path d="M79.1 80.6h2l-1 3.6z"/>
<path d="M88.4 126l3.5-1z"/>
<path d="M88.4 126l3.5-1v2z"/>
<path d="M298.1 127l3.5-1z"/>
<path d="M298.1 125l3.5 1-3.5 1z"/>
<path d="M88.4 252.6l3.5-1z"/>
<path d="M88.4 252.6l3.5-1v2.1z"/>
<path d="M268.1 253.7l3.5-1.1z"/>
<path d="M268.1 251.6l3.5 1-3.5 1.1z"/>
</g>
<!-- layer: Symbols(Design Office) -->
<path d="M137.5 149.4h-2.9l-10.8 21.5M124.4 168.4l.9 .6-1.5 1.9z" fill="none" stroke="#f00" stroke-width=".28"/>
<g fill="#f00" stroke="#f00" stroke-width=".28">
<path d="M124.4 168.4l-.6 2.5z"/>
<path d="M124.4 168.4l.9 .6-1.5 1.9z"/>
</g>
<text font-size="7" fill="#020000" x="489.5" y="401.4">A2</text>
<g font-size="5.7" fill="#f00">
<text x="149" y="179.4">E</text>
<text x="290.9" y="295.9">E ( 2 : 1 )</text>
</g>
<g font-size="5.1">
<text x="405.6" y="314.4">2. REFER TO 3D CAD GEOMETRY FOR ALL UNSPECIFIED</text>
<text x="405.6" y="320">DIMENSIONS</text>
</g>
<g font-size="5">
<text x="405.6" y="292.2">NOTES</text>
<text x="405.6" y="303.3">1. THIS SHEET SHOWS THE MODIFICATIONS FOR THE SUPPLIED REAR</text>
<text x="405.6" y="308.8">PANEL. (SCHROFF: 20848-097)</text>
</g>
<text font-size="5" fill="#020000" x="562.2" y="375.6">1</text>
<g font-size="4.3" fill="#f00">
<text x="78.5" y="88.9" transform="rotate(-90 78.5 88.9)">2.50</text>
<text x="188.6" y="124.5">426.38</text>
<text x="108.1" y="146.8">29.50</text>
<text x="138.3" y="150.9">2x M3x0.5 - 6H</text>
<text x="83.2" y="176.8" transform="rotate(-90 83.2 176.8)">60.80</text>
<text x="67.2" y="192.9" transform="rotate(-90 67.2 192.9)">64.20</text>
<text x="90.7" y="213.2">30.00</text>
<text x="95.7" y="223.2">50.00</text>
<text x="100.6" y="232.5">70.00</text>
<text x="107" y="242.3">100.00</text>
<text x="173.6" y="251.1">366.38</text>
<text x="300.3" y="302.7">3.20</text>
<text x="337.3" y="302">R11.25</text>
<text x="254.4" y="332.4" transform="rotate(-90 254.4 332.4)">12.85</text>
</g>
<g font-size="4.3">
<text x="486.9" y="154.7">ISOMETRIC VIEW OF BASE PLATE</text>
<text x="504.4" y="159.4">(DO NOT SCALE)</text>
<text x="475.9" y="339.5">Allen</text>
<text x="470.9" y="344.2">Telescope</text>
<text x="503" y="343.2">REAR PANEL</text>
<text x="475.5" y="348.9">Array</text>
<text x="503" y="351">16 Channel Attemplifier Module</text>
<text x="406" y="363.4">1:2</text>
<text x="399" y="375.4">30/09/2019</text>
<text x="529.7" y="400">24567174_05</text>
</g>
<g font-size="3.5">
<text x="458" y="335.7">PROJECT/ORIGINATOR</text>
<text x="503" y="335.6">TITLE</text>
<text x="458.9" y="357.7">GENERAL TOLERANCES</text>
<text x="503" y="357.7">MATERIAL</text>
<text x="544" y="357.7">COMPONENT WEIGHT</text>
<text x="430.3" y="363.1">A. POLLAK</text>
<text x="465.1" y="361.6">UNLESS STATED</text>
<text x="511.7" y="363.1">ALUMINIUM</text>
<text x="503" y="369.7">FINISH</text>
<text x="431.2" y="375.1">A. POLLAK</text>
<text x="396.9" y="394.4">DRAWN ACCORDING TO BS308</text>
<text x="490.1" y="391.7">SIZE</text>
<text x="503" y="391.7">DRAWING NUMBER</text>
<text x="398.7" y="399.1">ALL DIMENSIONS ARE IN MM</text>
<text x="397.6" y="403">UNLESS OTHERWISE STATED</text>
<text x="399" y="408.9">THIS DRAWING MAY NOT BE USED FOR COMMERCIAL USE</text>
</g>
<g font-size="3.5" fill="#020000">
<text x="544" y="369.7">NUMBER OFF</text>
<text x="544" y="381.7">JOB NO. / EST. TIME</text>
<text x="470" y="385.7">24567174.iam</text>
<text x="505" y="408.9">SHEET 1 OF 3</text>
</g>
<g font-size="2.8">
<text x="36.3" y="9.8">8</text>
<text x="110.6" y="9.8">7</text>
<text x="184.8" y="9.8">6</text>
<text x="259.1" y="9.8">5</text>
<text x="333.4" y="9.8">4</text>
<text x="407.6" y="9.8">3</text>
<text x="481.8" y="9.8">2</text>
<text x="556.1" y="9.8">1</text>
<text x="7.7" y="36.2">F</text>
<text x="584.5" y="36.2">F</text>
<text x="7.7" y="106.2">E</text>
<text x="584.5" y="106.2">E</text>
<text x="7.6" y="176.1">D</text>
<text x="584.4" y="176.1">D</text>
<text x="7.6" y="246.2">C</text>
<text x="584.4" y="246.2">C</text>
<text x="7.7" y="316.1">B</text>
<text x="584.5" y="316.1">B</text>
<text x="415.6" y="339.1">SETI Institute</text>
<text x="406.1" y="342.3">189 Bernardo Ave, Suite 200</text>
<text x="407.9" y="345.5">Mountain View, CA 94043</text>
<text x="409.1" y="348.6">TEL. +1 (650) 961-6633</text>
<text x="395" y="357.2">SCALE</text>
<text x="427.4" y="357.2">DRAWN BY</text>
<text x="395" y="369.2">DATE</text>
<text x="427.4" y="369.2">CHECKED</text>
<text x="473.3" y="369.7">X.X ±0.1</text>
<text x="475.1" y="366.6">X ± 0.3</text>
<text x="470.3" y="375.6">X.XXX ±0.005</text>
<text x="471.6" y="372.7">X.XX ±0.05</text>
<text x="7.7" y="386.2">A</text>
<text x="584.5" y="386.2">A</text>
<text x="36.3" y="412.5">8</text>
<text x="110.6" y="412.5">7</text>
<text x="184.8" y="412.5">6</text>
<text x="259.1" y="412.5">5</text>
<text x="333.4" y="412.5">4</text>
<text x="407.6" y="412.5">3</text>
<text x="481.8" y="412.5">2</text>
<text x="556.1" y="412.5">1</text>
</g>
<g font-size="2.8" fill="#020000">
<text x="395" y="381.2">SOURCE FILE :</text>
<text x="470" y="381.2">USED ON :</text>
<text x="395" y="385.6">24567174_05.ipt</text>
<text x="452.4" y="391.6">3rd ANGLE PROJECTION</text>
</g>
</svg>
